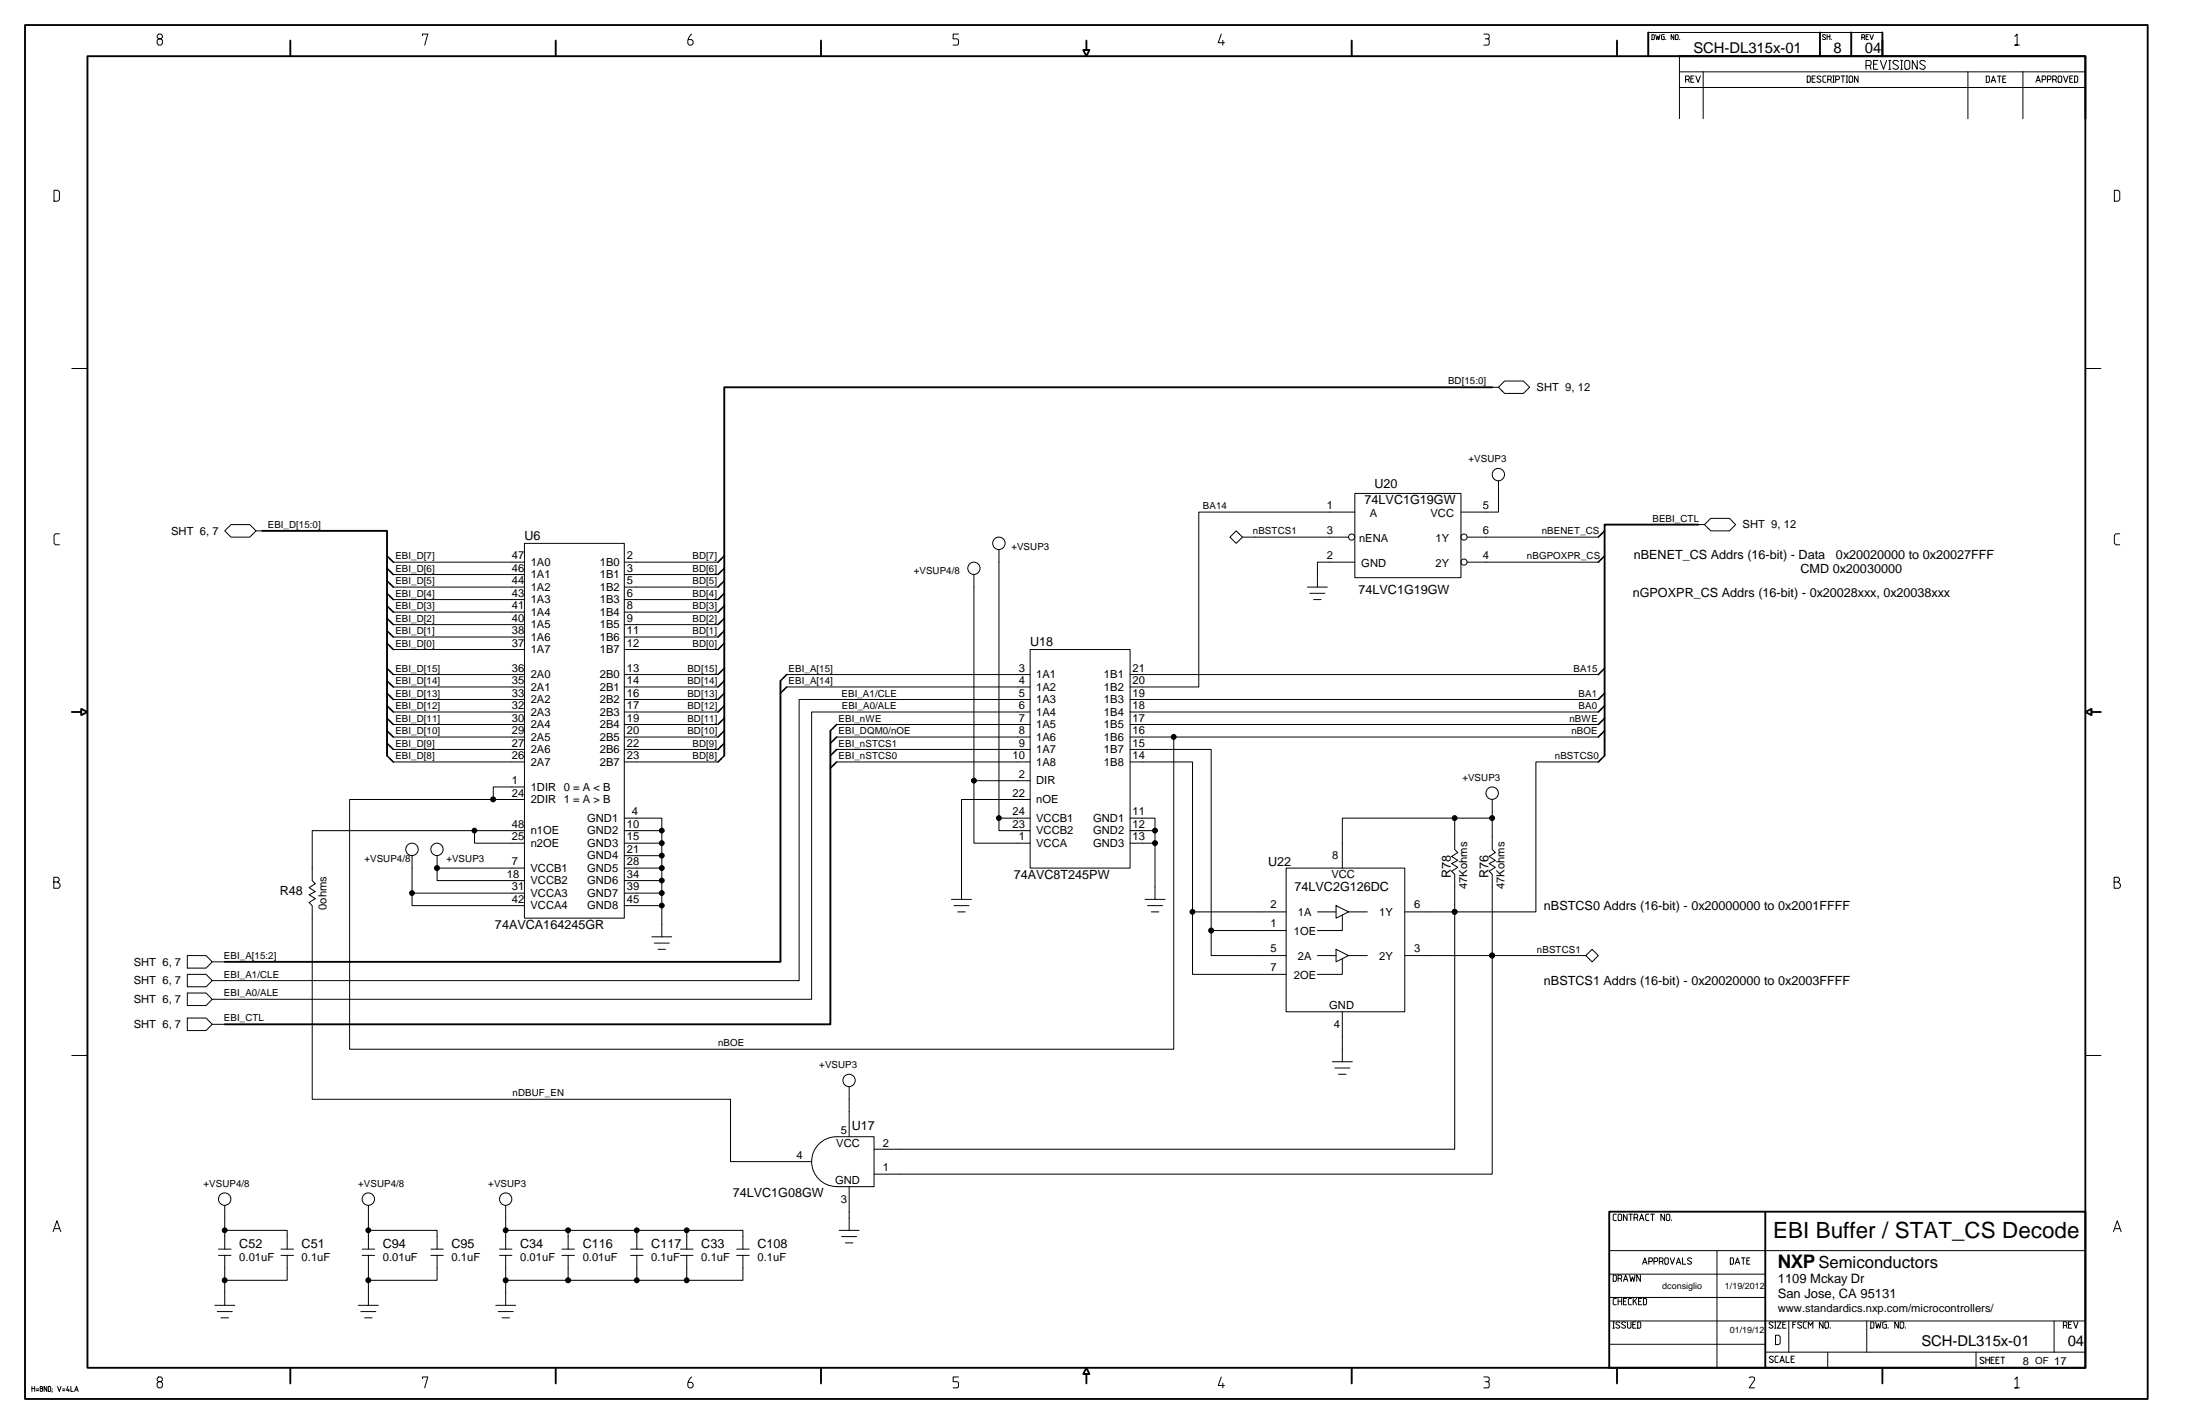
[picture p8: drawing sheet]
<svg xmlns="http://www.w3.org/2000/svg" width="432mm" height="279mm" viewBox="0 0 432 279" stroke-linecap="round" stroke-linejoin="round" font-family="sans-serif">
<g fill="none" stroke="#000" stroke-width=".2">
<path d="M31.1 6.7l-.3 .3v.3l.3 .3h.5l.3 .3v.6l-.3 .3h-.5l-.3-.3v-.6l.3-.3h.5l.3-.3v-.3l-.3-.3zM82.9 7v-.3h1.1l-.6 2.1M135.7 6.7a2.04 2.04 0 0 0-.7 1.8l.3 .3h.4l.3-.3v-.4l-.3-.3h-.6M188.1 6.7h-1v.9h.7l.3 .3-.1 .8-.9 .1M239.7 6.7l-.6 1.7h1.2M240 7.9v.9M291.2 6.7h.8a.55 .55 0 0 1 .2 .8l-.2 .1M291.5 7.6l.7 .1 .1 .8-.3 .3h-.8M324.2 6.8h.4l.1 .1v.7l-.1 .2h-.4zM325 6.8l.2 1 .2-.7 .2 .7 .2-1M326.6 6.8h-.4l-.1 .1 .1 .9h.4v-.6h-.1M326.9 7.7v.1"/>
<path d="M328.5 6.8v1l-.5-1v1M329 6.8l.4 .1v.7l-.2 .2-.4-.2v-.7zM329.6 11v12.3M329.6 17.2h79.7M329.6 14.1h79.7M329.7 7.7v.1M330.8 15.6h.6l.2-.1v-.4l-.2-.2h-.6v1.3M331.4 15.6l.2 .6M331.9 15.5h.4M332.5 14.9h-.6v1.3h.6M332.8 14.9l.5 1.3 .4-1.3M334.3 14.1v9.2"/>
<path d="M354.7 14.9h.5l.1 .2v.9l-.1 .2h-.5zM355.7 15.5h.4M356.3 14.9h-.6v1.3h.6M357.4 15.1a.47 .47 0 0 0-.8 .1l.7 .5v.3a.49 .49 0 0 1-.7 0M358.3 6.9l-.2-.1-.3 .1v.2l.5 .5-.2 .2-.4-.2M358.4 14.9h-.5l-.1 .2v.9l.1 .2h.5M358.6 6.8v1M358.6 7.2h.6M358.7 15.6h.6l.1-.1v-.4l-.1-.2h-.6v1.3M359.2 6.8v1M359.3 15.6l.1 .6M359.4 7.7v.1"/>
<path d="M359.7 14.9h.3M359.7 16.2h.3M359.9 14.9v1.3M360.3 15.6h.5l.2-.1v-.4l-.2-.2h-.5v1.3M361.4 14.9h.7M361.7 14.9v1.3M362.4 14.9h.2M362.4 16.2h.2M362.5 14.9v1.3M363.1 14.9h.4l.1 .2v.9l-.1 .2h-.4l-.2-.2v-.9zM364.7 14.9v1.3l-.7-1.3v1.3M365.4 7.3h.4l.2-.1-.2-.4h-.4v1"/>
<path d="M365.8 7.3l.2 .5M366.2 12.8h.8l.2-.2v-.5l-.2-.2h-.8v1.7M366.2 7.2h.4M366.7 6.8h-.5v1h.5M367 12.8l.2 .8M367 6.8l.3 1 .4-1M367.7 12.6h.6M368.6 11.9h-.9v1.7h.9M369.1 11.9l.6 1.7 .6-1.7M369.5 6.4h-46v4.6h46M370.7 13.6h.4M370.7 11.9h.4"/>
<path d="M370.9 11.9v1.7M372.6 12.1a.62 .62 0 0 0-1.1 .1l.1 .3 .9 .5 .1 .2-.1 .3a.7 .7 0 0 1-1-.2M373 13.6h.4M373 11.9h.4M373.2 11.9v1.7M374.1 11.9h.5l.2 .2v1.2l-.2 .3h-.5l-.3-.3v-1.2zM376.3 11.9v1.7l-1-1.7v1.7M377.9 12.1a.62 .62 0 0 0-1.1 .1l.1 .3 .9 .5 .1 .2-.1 .3a.68 .68 0 0 1-1-.2M386.2 14.1v9.2M389.8 14.9h.5l.2 .2v.9l-.2 .2h-.5zM390.8 16.2l.4-1.3 .5 1.3M391 15.8h.5"/>
<path d="M392 14.9h.7M392.4 14.9v1.3M393.1 15.5h.4M393.7 14.9h-.6v1.3h.6M395.5 7.2l.4-.5v2.1h-.4h.9M397 14.1v9.2M399.6 16.2l.4-1.3 .5 1.3M399.8 15.8h.5M400.8 15.6h.5l.2-.1v-.4l-.2-.2h-.5v1.3M401.8 15.6h.6l.1-.1v-.4l-.1-.2h-.6v1.3M402.9 15.6h.5l.2-.1v-.4l-.2-.2h-.5v1.3M403.4 15.6l.2 .6"/>
<path d="M404.1 14.9h.4l.2 .2v.9l-.2 .2h-.4l-.2-.2v-.9zM405 14.9l.4 1.3 .5-1.3M406.2 15.5h.5M406.8 14.9h-.6v1.3h.6M407.2 14.9h.4l.2 .2v.9l-.2 .2h-.4zM10.6 37.3h.8l.3 .4v1.5l-.3 .3h-.8zM415 37.3h.8l.3 .4v1.5l-.3 .3h-.8zM14.1 72.3h3.1M292.9 76h1.2M295.3 74.8h3.7l1.2 1.2-1.2 1.2h-3.7l-1.2-1.2zM409.3 72.3h3M265.9 96.8h20.8v16.5h-20.8z"/>
<path d="M294.1 94.4v6.1h-7.4M11.7 104.7h-.8l-.3 .4v1.5l.3 .3h.8M44.1 104.2l1.2-1.3h3.7l1.2 1.3-1.2 1.2h-3.7zM50.2 104.2h1.3M102.9 106.6h19.6v73.5h-19.6zM102.9 110.3h-25.7M102.9 112.7h-25.7M102.9 115.2h-25.7M102.9 117.6h-25.7M122.5 110.3h18.4M122.5 112.7h18.4M122.5 115.2h18.4"/>
<path d="M122.5 117.6h18.4M191.2 112.7v52.7h11M196.1 107.8v55.2h6.1M241.4 105.4l1.2-1.2 1.3 1.2-1.3 1.2zM243.9 105.4h20.8M256.6 115.2h3.9M257.1 116.4h2.9M257.8 117.6h1.5M265.9 100.5h-30.6v34.3h-13.5M265.9 110.3h-7.3v4.9M313.7 110.3h-25.7M313.7 105.4h-25.7"/>
<path d="M333.3 102.9h1.2M335.8 101.7h3.6l1.3 1.2-1.3 1.3h-3.6l-1.3-1.3zM416.1 104.7h-.8l-.3 .4v1.5l.3 .3h.8M102.9 120.1h-25.7M102.9 122.6h-25.7M102.9 125h-25.7M102.9 127.4h-25.7M102.9 132.4h-25.7M102.9 134.8h-25.7M102.9 137.2h-25.7M102.9 139.7h-25.7M122.5 120.1h18.4"/>
<path d="M122.5 122.6h18.4M122.5 125h18.4M122.5 127.4h18.4M122.5 132.4h18.4M122.5 134.8h18.4M122.5 137.2h18.4M122.5 139.7h18.4M202.2 127.4h19.6v42.9h-19.6zM202.2 137.2h-45.4v55.2h-115.1M202.2 139.7h-42.9v56.4h-117.6M202.2 132.4h-47.8M202.2 134.8h-47.8"/>
<path d="M221.8 132.4h91.9M221.8 137.2h91.9M221.8 139.7h91.9M102.9 154.4h-6.1v2.5M102.9 144.6h-25.7M102.9 142.2h-25.7M102.9 147h-25.7M102.9 149.5h-25.7M122.5 144.6h18.4M122.5 142.2h18.4M122.5 147h18.4M122.5 149.5h18.4"/>
<path d="M202.2 156.9h-13.5v19.6M202.2 144.6h-38M202.2 142.2h-38M202.2 147h-38M202.2 149.5h-38M202.2 153.2h-11M221.8 147h15.9v40.5h14.7M221.8 149.5h12.3v41.7h18.3M221.8 144.6h91.9M221.8 142.2h91.9M230.4 144.6v61.3h-161.8v-49h34.3M292.9 156.9v9.8l.6 .6-1.2 .7 1.2 .8-1.2 .6 1.2 .8-1.2 .7 .6 .7v58.8h-121.3"/>
<path d="M313.7 149.5h-12.2v29.4h-25.8M10.6 173.1h.7l.3-.4v-.3l-.3-.3h-.7v2.2h.9l.3-.3v-.5l-.5-.4M80.9 167.9v9.8h22M85.8 167.9v2.4M85.8 170.3v2.5h17.1M93.1 163v2.4h9.8M102.9 163h-41.6v9.8l.6 .6-1.2 .8 1.2 .7-1.2 .7 1.2 .7-1.2 .8 .6 .6v38h82.1v12.2h15.9M102.9 170.3h-17.1M102.9 175.2h-22M122.5 160.5h7.4v23.3M122.5 163h7.4M122.5 165.4h7.4"/>
<path d="M122.5 167.9h7.4M122.5 170.3h7.4M122.5 172.8h7.4M122.5 175.2h7.4M122.5 177.7h7.4M186.8 176.5h3.9M187.2 177.7h3M188 178.9h1.4M202.2 160.5h-6.1M221.8 160.5h4.9v16M221.8 163h4.9M221.8 165.4h4.9"/>
<path d="M224.7 176.5h4M225.2 177.7h3M226 178.9h1.4M234.1 178.9h18.3M252.4 170.3h23.3v28.2h-23.3zM258.6 178.9h3.6M262.2 177.7l2.5 1.2-2.5 1.2zM263.5 179.5v3.1h-4.9M264.7 178.9h3.7M285.5 160.5v6.2l.6 .6-1.2 .7 1.2 .8-1.2 .6 1.2 .8-1.2 .7 .6 .7v53.9h-113.9M292.9 160.5h-29.4v9.8M415 173.1h.7l.3-.4v-.3l-.3-.3h-.7v2.2h.9l.3-.3v-.5l-.5-.4"/>
<path d="M36.8 187.5h3.6l1.3 1.2-1.3 1.2h-3.6zM36.8 199.7h3.6l1.3 1.3-1.3 1.2h-3.6zM36.8 191.2h3.6l1.3 1.2-1.3 1.2h-3.6zM36.8 194.8h3.6l1.3 1.3-1.3 1.2h-3.6zM41.7 188.7h2.4M127.9 183.8h3.9M128.4 185h3M129.2 186.3h1.4M237.7 182.6h14.7M258.6 187.5h3.6M262.2 186.3l2.5 1.2-2.5 1.2zM263.5 198.5v9.8"/>
<path d="M263.5 188.1v3.1h-4.9M264.7 187.5h3.7M275.7 187.5h35.6M312.5 186.3l1.2 1.2-1.2 1.2-1.2-1.2zM14.1 207.1h3.1M41.7 201h2.4M166.7 213.2v9.8M261.5 208.3h3.9M262 209.5h2.9M262.7 210.8h1.5M409.3 207.1h3M44.1 236.5v8.6"/>
<path d="M72.3 236.5v4.9h13.5v3.7M99.3 236.5v8.6M164.2 223a4.9 4.9 0 0 0-4.9 4.9 4.9 4.9 0 0 0 4.9 4.9M164.2 223h7.4v9.8h-7.4M166.7 232.8v8.6M317.2 238.2h-.4l-.2 .2v.9l.2 .2h.4M317.8 238.2h.3l.2 .2v.9l-.2 .2h-.3l-.2-.2v-.9zM319.3 238.2v1.3l-.7-1.3v1.3M319.7 238.2h.7M320.1 238.2v1.3M320.7 238.9h.5l.2-.1v-.4l-.2-.2h-.5v1.3M321.2 238.9l.2 .6"/>
<path d="M321.8 239.5l.4-1.3 .4 1.3M321.9 239.1h.6M323.6 238.2h-.4l-.2 .2v.9l.2 .2h.4M324 238.2h.7M324.3 238.2v1.3M326.7 238.2v1.3l-.7-1.3v1.3M327.2 238.2h.4l.1 .2v.9l-.1 .2h-.4l-.2-.2v-.9zM328.1 239.4v.1M10.4 241.7l.8-2.2 .7 2.2M10.7 241.1h.9M42.2 256.1h3.9M42.7 257.3h2.9"/>
<path d="M42.9 245.1h2.4M42.9 246.3h2.4M43.4 258.6h1.5M44.1 246.3v4.9M44.1 241.4h12.3v3.7M55.1 246.3h2.5M55.1 245.1h2.5M56.4 246.3v4.9h-12.3v4.9M70.3 256.1h4M70.8 257.3h3M71.1 246.3h2.4M71.1 245.1h2.4"/>
<path d="M71.6 258.6h1.4M72.3 241.4v3.7M72.3 246.3v4.9M84.6 245.1h2.4M84.6 246.3h2.4M85.8 246.3v4.9h-13.5v4.9M97.3 256.1h3.9M97.8 257.3h2.9M98 245.1h2.5M98 246.3h2.5M98.5 258.6h1.5M99.3 246.3v4.9"/>
<path d="M99.3 241.4h46.5v3.7M110.3 245.1h2.4M110.3 246.3h2.4M111.5 241.4v3.7M111.5 246.3v4.9M123.8 245.1h2.4M123.8 246.3h2.4M125 241.4v3.7M125 246.3v4.9M133.6 245.1h2.4M133.6 246.3h2.4M134.8 241.4v3.7"/>
<path d="M134.8 246.3v4.9M144.6 245.1h2.4M144.6 246.3h2.4M145.8 246.3v4.9h-46.5v4.9M164.7 241.4h3.9M165.2 242.6h2.9M165.9 243.9h1.5M315.8 245.4h93.5M315.8 254.6h30.7M315.8 250h30.7M315.8 259.2h93.5M316.6 259.4h.3"/>
<path d="M316.6 250.2h.5l.1 .1v.9l-.1 .2h-.5zM316.7 259.4v1.2M317.2 254.8h-.4l-.2 .1v.9l.2 .2h.4M317.6 254.8v1.2M317.6 255.3h.7M317.6 250.9h.5l.2-.2v-.4l-.2-.1h-.5v1.2M317.9 259.5a.47 .47 0 0 0-.8 .1l.7 .6 .1 .1-.1 .2a.47 .47 0 0 1-.7-.1M318.1 250.9l.2 .5M318.3 254.8v1.2M318.6 255.3h.5M318.6 251.4l.5-1.2 .4 1.2M318.8 251h.5"/>
<path d="M319.1 259.5a.47 .47 0 0 0-.8 .1l.7 .6v.3a.49 .49 0 0 1-.7-.1M319.2 254.8h-.6v1.2h.6M319.4 259.4v1l.2 .2h.4l.1-.2v-1M319.8 250.2l.3 1.2 .3-.9 .3 .9 .2-1.2M320.2 254.8h-.4l-.2 .1v.9l.2 .2h.4M320.5 259.9h.4M320.5 254.8v1.2M320.8 255.2l.4 .8M321.1 259.4h-.6v1.2h.6M321.2 254.8l-.7 .7M321.4 259.4h.5l.1 .1v.9l-.1 .2h-.5zM321.6 255.3h.4"/>
<path d="M322 250.2v1.2l-.8-1.2v1.2M322.2 254.8h-.6v1.2h.6M322.4 248.1l.4-1.3 .5 1.3M322.6 254.8h.4l.2 .1v.9l-.2 .2h-.4zM322.6 247.7h.5M323.6 247.5h.5l.2-.1v-.4l-.2-.2h-.5v1.3M324.6 247.5h.6l.2-.1v-.4l-.2-.2h-.6v1.3M325.7 247.5h.5l.2-.1v-.4l-.2-.2h-.5v1.3M326.2 247.5l.2 .6M326.9 246.8h.4l.1 .2v.9l-.1 .2h-.4l-.2-.2v-.9zM327.8 246.8l.4 1.3 .5-1.3M329 248.1l.5-1.3 .4 1.3"/>
<path d="M329.2 247.7h.5M330.2 246.8v1.3h.7M332 247a.47 .47 0 0 0-.8 .1l.8 .7-.3 .3-.5-.2M337 245.4v23M339.6 246.8h.5l.1 .2v.9l-.1 .2h-.5zM340.6 248.1l.4-1.3 .5 1.3M340.7 247.7h.6M341.8 246.8h.7M342.2 246.8v1.3M342.9 247.4h.4M343.5 246.8h-.6v1.3h.6M348 259.5a.47 .47 0 0 0-.8 .1l.8 .7-.3 .3-.5-.2"/>
<path d="M348.3 259.4h.3M348.4 259.4v1.2M348.8 259.4h.8l-.8 1.2h.8M349.9 259.9h.5M350.5 259.4h-.6v1.2h.6M351.1 259.2v6.1M351.9 259.9h.4M352.5 259.4h-.6v1.2M353.6 259.5a.47 .47 0 0 0-.8 .1l.8 .7a.45 .45 0 0 1-.3 .3 .45 .45 0 0 1-.5-.2M354.6 259.4h-.5l-.2 .1v.9l.2 .2h.5M357.8 259.4v1.2l-.7-1.2v1.2M358.3 259.4h.4l.2 .1v.9l-.2 .2h-.4l-.1-.2v-.9z"/>
<path d="M366.4 259.2v6.1M367.2 259.4h.4l.2 .1v.9l-.2 .2h-.4zM368.1 259.4l.3 1.2 .3-.9 .3 .9 .2-1.2M370.2 259.4h-.5l-.2 .1v.9l.2 .2h.5v-.7h-.2M372.6 259.4v1.2l-.7-1.2v1.2M373.1 259.4h.4l.2 .1v.9l-.2 .2h-.4l-.2-.2v-.9zM403.2 259.2v6.1M406 259.9h.4M406.6 259.4h-.6v1.2h.6M407 259.4l.4 1.2 .5-1.2M414.8 241.7l.8-2.2 .7 2.2M415.1 241.1h.9"/>
<path d="M6.3 272v1M6.3 272.4h.5M6.8 272v1M7.1 272.9h.5M7.1 272.5h.5M8 272l-.1 .3 .4 .3-.1 .4h-.2l-.1-.4 .3-.2 .1-.2zM9.2 272v1l-.5-1v1M9.5 272l.4 .2v.7l-.1 .1h-.3zM10.2 272.9v.2M10.2 272.5v.1M11.3 272l.3 1 .4-1M12.3 272.9h.4"/>
<path d="M12.3 272.5h.4M13.3 272l-.2 .8h.5M13.5 272.6v.4M13.9 272v1h.5M14.6 273l.4-1 .3 1M14.8 272.7h.4M31.1 270.2l-.3 .3v.3l.3 .3h.5l.3 .3v.6l-.3 .3h-.5l-.3-.3v-.6l.3-.3h.5l.3-.3v-.3l-.3-.3zM82.9 270.5v-.3h1.1l-.6 2.1M135.7 270.2a2.03 2.03 0 0 0-.7 1.8l.3 .3h.4l.3-.3v-.4l-.3-.4h-.6M188.1 270.2h-1v.9h.7l.3 .3-.1 .8-.9 .1M239.7 270.2l-.6 1.6h1.2M240 271.4v.9"/>
<path d="M291.2 270.2h.8a.5 .5 0 0 1 .3 .4 .5 .5 0 0 1-.3 .5M291.5 271.1l.7 .1 .1 .8-.3 .3h-.8M315.8 263.8h30.7M316.6 260.6h.3M343.3 270.3l.3-.1h.5l.2 .1 .1 .2v.3l-1.1 1.5h1.1M346.5 265.3h62.8M348.1 266.3a.47 .47 0 0 0-.8 .1l.8 .7a.45 .45 0 0 1-.8 0M348.3 260.6h.3M348.5 262h.6l.3 .3v1.2l-.3 .3h-.6zM349 266.1h-.4l-.2 .2v.8l.2 .2h.4M349.3 267.3l.5-1.2 .4 1.2M349.5 267h.6"/>
<path d="M350.6 266.1v1.2h.6M351.6 266.6h.4M352.2 266.1h-.6v1.2h.6M354.9 260.6v-1.2l.5 .7 .4-.7v1.2M358.7 265.3v3.1M359.2 260.5v.1M370.6 260.5v.1M374 260.5v.1M387.8 265.3v3.1M389.4 266.5l-.5-.2-.3 .3 .7 .5 .1 .2-.1 .1a.47 .47 0 0 1-.7-.1M389.8 266.3v1.2M389.8 266.8h.7"/>
<path d="M390.5 266.3v1.2M390.8 266.8h.4M391.4 266.3h-.6v1.2h.6M391.8 266.8h.4M392.4 266.3h-.6v1.2h.6M392.7 266.3h.7M393.1 266.3v1.2M395.5 270.6l.4-.4v2.1h-.4h.9M405 260.1h.5l.2-.2v-.4l-.2-.1h-.5v1.2M405.5 260.1l.2 .5"/>
<circle cx="294.1" cy="93.1" r="1.21"/>
<circle cx="191.2" cy="111.5" r="1.21"/>
<circle cx="196.1" cy="106.6" r="1.22"/>
<circle cx="265.3" cy="105.4" r=".61"/>
<circle cx="287.3" cy="105.4" r=".61"/>
<circle cx="287.3" cy="110.3" r=".61"/>
<circle cx="292.9" cy="155.6" r="1.22"/>
<circle cx="80.9" cy="166.7" r="1.22"/>
<circle cx="85.8" cy="166.7" r="1.21"/>
<circle cx="166.6" cy="212" r="1.21"/>
<circle cx="44.1" cy="235.3" r="1.22"/>
<circle cx="72.3" cy="235.3" r="1.22"/>
<circle cx="99.2" cy="235.3" r="1.21"/>
</g>
<g fill="#000" stroke="#000" stroke-width=".2">
<circle cx="96.8" cy="156.8" r=".49"/>
<circle cx="191.2" cy="153.2" r=".48"/>
<circle cx="230.4" cy="144.6" r=".48"/>
<circle cx="80.9" cy="175.2" r=".48"/>
<circle cx="85.8" cy="170.3" r=".49"/>
<circle cx="93.1" cy="163" r=".48"/>
<circle cx="129.9" cy="167.9" r=".48"/>
<circle cx="129.9" cy="170.3" r=".48"/>
<circle cx="129.9" cy="165.4" r=".48"/>
<circle cx="129.9" cy="163" r=".48"/>
<circle cx="129.9" cy="175.2" r=".48"/>
<circle cx="129.9" cy="172.8" r=".48"/>
<circle cx="129.9" cy="177.7" r=".48"/>
<circle cx="196.1" cy="160.5" r=".48"/>
<circle cx="226.7" cy="163" r=".48"/>
<circle cx="226.7" cy="165.4" r=".48"/>
<circle cx="234.1" cy="178.9" r=".48"/>
<circle cx="285.5" cy="160.5" r=".48"/>
<circle cx="285.5" cy="178.9" r=".48"/>
<circle cx="292.9" cy="160.5" r=".48"/>
<circle cx="237.7" cy="182.6" r=".49"/>
<circle cx="292.9" cy="187.5" r=".48"/>
<circle cx="44.1" cy="251.2" r=".48"/>
<circle cx="44.1" cy="241.4" r=".48"/>
<circle cx="72.3" cy="251.2" r=".48"/>
<circle cx="72.3" cy="241.4" r=".48"/>
<circle cx="99.3" cy="251.2" r=".49"/>
<circle cx="99.3" cy="241.4" r=".48"/>
<circle cx="111.5" cy="251.2" r=".49"/>
<circle cx="111.5" cy="241.4" r=".48"/>
<circle cx="125" cy="251.2" r=".48"/>
<circle cx="125" cy="241.4" r=".48"/>
<circle cx="134.8" cy="251.2" r=".48"/>
<circle cx="134.8" cy="241.4" r=".48"/>
</g>
<g fill="none" stroke="#000" stroke-width=".37">
<path d="M4.9 4.9h416.6v269.6h-416.6zM17.2 11h392.1v257.4h-392.1zM57 8v3M109.1 8v3M161.1 8v3M213.2 8v1.8h-.6l.6 1.2 .6-1.2h-.6M265.3 8v3M317.4 8v3M323.5 6.4v4.6M329.6 11h79.7v12.3M357.2 6.4v4.6M363.3 6.4v4.6"/>
<path d="M369.5 6.4v4.6M292.9 76h-150.7v72.3M51.5 104.2h24.5v44.1M333.3 102.9h-18.4v45.4M14.1 139.7h1.8v.6l1.3-.6-1.3-.6v.6M153.2 133.6v55.1h-109.1M410.5 139.7v.6l-1.2-.6 1.2-.6v.6h1.8M163 143.4v57.6h-118.9M315.8 237.7h93.5v30.7h-93.5zM346.5 237.7v30.7M57 268.4v3M109.1 268.4v3"/>
<path d="M161.1 268.4v3M213.2 269.6h-.6l.6-1.2 .6 1.2h-.6v1.8M265.3 268.4v3M317.4 268.4v3M369.5 268.4v3"/>
</g>
<g fill="none" stroke="#000" stroke-width=".29">
<path d="M76 109.1l.6 .6M76 111.5l.6 .6M76 114l.6 .6M76 116.4l.6 .6M76 118.9l.6 .6M142.2 109.1l-.7 .6M142.2 111.5l-.7 .6M142.2 114l-.7 .6M142.2 116.4l-.7 .6M142.2 118.9l-.7 .6M314.9 104.2l-.6 .6M314.9 109.1l-.6 .6"/>
<path d="M76 121.3l.6 .6M76 123.8l.6 .6M76 126.2l.6 .6M76 131.1l.6 .6M76 133.6l.6 .6M76 136l.6 .6M76 138.5l.6 .6M142.2 121.3l-.7 .6M142.2 123.8l-.7 .6M142.2 126.2l-.7 .6M142.2 131.1l-.7 .6M142.2 133.6l-.7 .6"/>
<path d="M142.2 136l-.7 .6M142.2 138.5l-.7 .6M153.8 133l-.6 .6M153.8 135.4l-.6 .6M314.9 131.1l-.6 .6M314.9 136l-.6 .6M314.9 138.5l-.6 .6M76 140.9l.6 .6M76 143.4l.6 .6M76 145.8l.6 .6M76 148.3l.6 .6M142.2 140.9l-.7 .6"/>
<path d="M142.2 143.4l-.7 .6M142.2 145.8l-.7 .6M142.2 148.3l-.7 .6M163.6 150.1l-.6 .6M163.6 147.7l-.6 .6M163.6 145.2l-.6 .6M163.6 142.8l-.6 .6M314.9 140.9l-.6 .6M314.9 143.4l-.6 .6M314.9 148.3l-.6 .6"/>
</g>
<g fill="none" stroke="#000" stroke-width=".32">
<path d="M76.6 109.7l.6 .6M76.6 112.1l.6 .6M76.6 114.6l.6 .6M76.6 117l.6 .6M76.6 119.5l.6 .6M141.5 109.7l-.6 .6M141.5 112.1l-.6 .6M141.5 114.6l-.6 .6M141.5 117l-.6 .6M141.5 119.5l-.6 .6M314.3 104.8l-.6 .6M314.3 109.7l-.6 .6"/>
<path d="M76.6 121.9l.6 .7M76.6 124.4l.6 .6M76.6 126.8l.6 .6M76.6 131.7l.6 .7M76.6 134.2l.6 .6M76.6 136.6l.6 .6M76.6 139.1l.6 .6M141.5 121.9l-.6 .7M141.5 124.4l-.6 .6M141.5 126.8l-.6 .6M141.5 131.7l-.6 .7M141.5 134.2l-.6 .6"/>
<path d="M141.5 136.6l-.6 .6M141.5 139.1l-.6 .6M154.4 132.4l-.6 .6M154.4 134.8l-.6 .6M314.3 131.7l-.6 .7M314.3 136.6l-.6 .6M314.3 139.1l-.6 .6M76.6 141.5l.6 .7M76.6 144l.6 .6M76.6 146.4l.6 .6M76.6 148.9l.6 .6M141.5 141.5l-.6 .7"/>
<path d="M141.5 144l-.6 .6M141.5 146.4l-.6 .6M141.5 148.9l-.6 .6M164.2 149.5l-.6 .6M164.2 147l-.6 .7M164.2 144.6l-.6 .6M164.2 142.2l-.6 .6M314.3 141.5l-.6 .7M314.3 144l-.6 .6M314.3 148.9l-.6 .6"/>
</g>
<text font-size="4.4" x="348" y="243">EBI Buffer / STAT_CS Decode</text>
<text font-size="3.7" x="348.9" y="248.7">NXP</text>
<text font-size="3.3" x="356.9" y="248.8">Semiconductors</text>
<g font-size="2.9">
<text x="332.4" y="10.5">SCH-DL315x-01</text>
<text x="359.9" y="10.5">8</text>
<text x="366" y="10.5">04</text>
<text x="377.1" y="264.1">SCH-DL315x-01</text>
<text x="405.8" y="264.1">04</text>
</g>
<g font-size="2.5">
<text x="269.7" y="95.8">U20</text>
<text x="267.8" y="98.8">74LVC1G19GW</text>
<text x="102.9" y="106">U6</text>
<text x="320.7" y="109.6">nBENET_CS Addrs (16-bit) - Data</text>
<text x="353.4" y="112.5">CMD 0x20030000</text>
<text x="360.4" y="109.6">0x20020000 to 0x20027FFF</text>
<text x="266.6" y="116.6">74LVC1G19GW</text>
<text x="320.5" y="117.2">nGPOXPR_CS Addrs (16-bit) - 0x20028xxx, 0x20038xxx</text>
<text x="202.2" y="126.8">U18</text>
<text x="199" y="172.6">74AVC8T245PW</text>
<text x="248.9" y="169.9">U22</text>
<text x="284.8" y="172.3" transform="rotate(-90 284.8 172.3)">R78</text>
<text x="292.1" y="172.3" transform="rotate(-90 292.1 172.3)">R76</text>
<text x="54.9" y="175.7">R48</text>
<text x="254.1" y="174.8">74LVC2G126DC</text>
<text x="303" y="178.5">nBSTCS0 Addrs (16-bit) - 0x20000000 to 0x2001FFFF</text>
<text x="97.2" y="182.4">74AVCA164245GR</text>
<text x="303" y="193.2">nBSTCS1 Addrs (16-bit) - 0x20020000 to 0x2003FFFF</text>
<text x="167.2" y="221.7">U17</text>
<text x="143.8" y="234.9">74LVC1G08GW</text>
<text x="47" y="244.9">C52</text>
<text x="59.2" y="244.9">C51</text>
<text x="75.1" y="244.9">C94</text>
<text x="88.6" y="244.9">C95</text>
<text x="102.1" y="244.9">C34</text>
<text x="114.4" y="244.9">C116</text>
<text x="127.8" y="244.9">C117</text>
<text x="137.6" y="244.9">C33</text>
<text x="148.7" y="244.9">C108</text>
<text x="348.9" y="251.8">1109 Mckay Dr</text>
<text x="348.9" y="254.7">San Jose, CA 95131</text>
</g>
<g font-size="2.2">
<text x="301.6" y="76.7">SHT 9, 12</text>
<text x="260.4" y="99.8">1</text>
<text x="268.9" y="101.4">A</text>
<text x="280.8" y="101.4">VCC</text>
<text x="291" y="99.8">5</text>
<text x="33.6" y="104.9">SHT 6, 7</text>
<text x="260.4" y="104.7">3</text>
<text x="266.7" y="106.3">nENA</text>
<text x="281.7" y="106.3">1Y</text>
<text x="291" y="104.7">6</text>
<text x="342" y="103.7">SHT 9, 12</text>
<text x="100.5" y="112.2">46</text>
<text x="100.5" y="109.7">47</text>
<text x="104.2" y="111">1A0</text>
<text x="104.2" y="113.5">1A1</text>
<text x="117.7" y="113.5">1B1</text>
<text x="117.7" y="111">1B0</text>
<text x="123" y="112.2">3</text>
<text x="123" y="109.7">2</text>
<text x="260.4" y="109.6">2</text>
<text x="267.2" y="111.2">GND</text>
<text x="281.7" y="111.2">2Y</text>
<text x="291" y="109.6">4</text>
<text x="100.5" y="119.6">41</text>
<text x="100.5" y="117.1">43</text>
<text x="100.5" y="114.7">44</text>
<text x="104.2" y="115.9">1A2</text>
<text x="104.2" y="118.4">1A3</text>
<text x="117.7" y="118.4">1B3</text>
<text x="117.7" y="115.9">1B2</text>
<text x="123" y="119.6">8</text>
<text x="123" y="117.1">6</text>
<text x="123" y="114.7">5</text>
<text x="100.5" y="124.5">38</text>
<text x="100.5" y="122">40</text>
<text x="104.2" y="125.7">1A6</text>
<text x="104.2" y="123.3">1A5</text>
<text x="104.2" y="120.8">1A4</text>
<text x="117.7" y="120.8">1B4</text>
<text x="117.7" y="123.3">1B5</text>
<text x="117.7" y="125.7">1B6</text>
<text x="123" y="124.5">11</text>
<text x="123" y="122">9</text>
<text x="100.5" y="131.8">36</text>
<text x="100.5" y="126.9">37</text>
<text x="104.2" y="128.2">1A7</text>
<text x="117.7" y="128.2">1B7</text>
<text x="123" y="131.8">13</text>
<text x="123" y="126.9">12</text>
<text x="200" y="131.8">3</text>
<text x="222.3" y="131.8">21</text>
<text x="100.5" y="136.7">33</text>
<text x="100.5" y="134.3">35</text>
<text x="104.2" y="138">2A2</text>
<text x="104.2" y="135.5">2A1</text>
<text x="104.2" y="133.1">2A0</text>
<text x="117.7" y="133.1">2B0</text>
<text x="117.7" y="135.5">2B1</text>
<text x="117.7" y="138">2B2</text>
<text x="123" y="136.7">16</text>
<text x="123" y="134.3">14</text>
<text x="200" y="136.7">5</text>
<text x="200" y="134.3">4</text>
<text x="203.4" y="133.1">1A1</text>
<text x="203.4" y="135.5">1A2</text>
<text x="203.4" y="138">1A3</text>
<text x="216.7" y="138">1B3</text>
<text x="216.7" y="135.5">1B2</text>
<text x="216.7" y="133.1">1B1</text>
<text x="222.3" y="136.7">19</text>
<text x="222.3" y="134.3">20</text>
<text x="100.5" y="141.6">30</text>
<text x="100.5" y="139.2">32</text>
<text x="104.2" y="142.9">2A4</text>
<text x="104.2" y="140.4">2A3</text>
<text x="117.7" y="140.4">2B3</text>
<text x="117.7" y="142.9">2B4</text>
<text x="123" y="141.6">19</text>
<text x="123" y="139.2">17</text>
<text x="200" y="141.6">7</text>
<text x="200" y="139.2">6</text>
<text x="203.4" y="140.4">1A4</text>
<text x="203.4" y="142.9">1A5</text>
<text x="216.7" y="142.9">1B5</text>
<text x="216.7" y="140.4">1B4</text>
<text x="222.3" y="141.6">17</text>
<text x="222.3" y="139.2">18</text>
<text x="100.5" y="149">26</text>
<text x="100.5" y="146.5">27</text>
<text x="100.5" y="144.1">29</text>
<text x="104.2" y="145.3">2A5</text>
<text x="104.2" y="147.8">2A6</text>
<text x="117.7" y="147.8">2B6</text>
<text x="117.7" y="145.3">2B5</text>
<text x="123" y="149">23</text>
<text x="123" y="146.5">22</text>
<text x="123" y="144.1">20</text>
<text x="198.7" y="149">10</text>
<text x="200" y="146.5">9</text>
<text x="200" y="144.1">8</text>
<text x="203.4" y="147.8">1A7</text>
<text x="203.4" y="145.3">1A6</text>
<text x="216.7" y="145.3">1B6</text>
<text x="216.7" y="147.8">1B7</text>
<text x="222.3" y="149">14</text>
<text x="222.3" y="146.5">15</text>
<text x="222.3" y="144.1">16</text>
<text x="100.5" y="153.9">1</text>
<text x="104.2" y="155.1">1DIR 0 = A &lt; B</text>
<text x="104.2" y="150.2">2A7</text>
<text x="117.7" y="150.2">2B7</text>
<text x="200" y="152.7">2</text>
<text x="203.4" y="153.9">DIR</text>
<text x="203.4" y="150.2">1A8</text>
<text x="216.7" y="150.2">1B8</text>
<text x="100.5" y="156.3">24</text>
<text x="104.2" y="157.6">2DIR 1 = A &gt; B</text>
<text x="115.2" y="161.2">GND1</text>
<text x="124" y="160">4</text>
<text x="198.7" y="160">24</text>
<text x="198.7" y="156.3">22</text>
<text x="203.4" y="157.6">nOE</text>
<text x="203.4" y="161.2">VCCB1</text>
<text x="214.5" y="161.2">GND1</text>
<text x="222.3" y="160">11</text>
<text x="100.5" y="164.9">25</text>
<text x="100.5" y="162.5">48</text>
<text x="104.2" y="166.2">n2OE</text>
<text x="104.2" y="163.7">n1OE</text>
<text x="115.2" y="166.2">GND3</text>
<text x="115.2" y="163.7">GND2</text>
<text x="123" y="167.4">21</text>
<text x="123" y="164.9">15</text>
<text x="123" y="162.5">10</text>
<text x="198.7" y="162.5">23</text>
<text x="200" y="164.9">1</text>
<text x="203.4" y="163.7">VCCB2</text>
<text x="203.4" y="166.2">VCCA</text>
<text x="214.5" y="166.2">GND3</text>
<text x="214.5" y="163.7">GND2</text>
<text x="222.3" y="164.9">13</text>
<text x="222.3" y="162.5">12</text>
<text x="99.5" y="172.3">18</text>
<text x="100.5" y="169.8">7</text>
<text x="104.1" y="171">VCCB1</text>
<text x="104.1" y="173.5">VCCB2</text>
<text x="115.2" y="168.6">GND4</text>
<text x="115.2" y="171">GND5</text>
<text x="115.2" y="173.5">GND6</text>
<text x="123" y="172.3">34</text>
<text x="123" y="169.8">28</text>
<text x="261.3" y="172.3">VCC</text>
<text x="261.5" y="168.6">8</text>
<text x="64.1" y="178.5" transform="rotate(-90 64.1 178.5)">0ohms</text>
<text x="100.5" y="177.2">42</text>
<text x="100.5" y="174.7">31</text>
<text x="104.1" y="176">VCCA3</text>
<text x="104.1" y="178.4">VCCA4</text>
<text x="115.2" y="176">GND7</text>
<text x="115.2" y="178.4">GND8</text>
<text x="123" y="177.2">45</text>
<text x="123" y="174.7">39</text>
<text x="249.4" y="178.2">2</text>
<text x="254.8" y="179.8">1A</text>
<text x="270.7" y="179.8">1Y</text>
<text x="277.6" y="178.2">6</text>
<text x="288" y="174.4" transform="rotate(-90 288 174.4)">47Kohms</text>
<text x="295.3" y="174.4" transform="rotate(-90 295.3 174.4)">47Kohms</text>
<text x="249.4" y="181.9">1</text>
<text x="253.9" y="183.5">1OE</text>
<text x="26.2" y="189.4">SHT 6, 7</text>
<text x="249.4" y="186.8">5</text>
<text x="249.4" y="190.5">7</text>
<text x="254.8" y="188.4">2A</text>
<text x="270.7" y="188.4">2Y</text>
<text x="277.6" y="186.8">3</text>
<text x="26.2" y="193.1">SHT 6, 7</text>
<text x="26.2" y="196.8">SHT 6, 7</text>
<text x="253.9" y="192.1">2OE</text>
<text x="26.2" y="201.7">SHT 6, 7</text>
<text x="260.9" y="198">GND</text>
<text x="261.8" y="201.7">4</text>
<text x="156.4" y="227.4">4</text>
<text x="164.1" y="225">VCC</text>
<text x="165" y="222.5">5</text>
<text x="173.3" y="225">2</text>
<text x="163.9" y="232.3">GND</text>
<text x="173.3" y="229.8">1</text>
<text x="165" y="236">3</text>
<text x="47" y="247.5">0.01uF</text>
<text x="59.2" y="247.5">0.1uF</text>
<text x="75.1" y="247.5">0.01uF</text>
<text x="88.6" y="247.5">0.1uF</text>
<text x="102.1" y="247.5">0.01uF</text>
<text x="114.4" y="247.5">0.01uF</text>
<text x="127.8" y="247.5">0.1uF</text>
<text x="137.6" y="247.5">0.1uF</text>
<text x="148.7" y="247.5">0.1uF</text>
<text x="348.9" y="257.5">www.standardics.nxp.com/microcontrollers/</text>
<text x="397" y="267.7">8</text>
<text x="403.2" y="267.7">17</text>
</g>
<g font-size="1.9">
<text x="284.2" y="75.4">BD[15:0]</text>
<text x="288.2" y="90.7">+VSUP3</text>
<text x="236.1" y="99.9">BA14</text>
<text x="52.6" y="103.6">EBI_D[15:0]</text>
<text x="198.5" y="107.8">+VSUP3</text>
<text x="245.9" y="104.8">nBSTCS1</text>
<text x="302.6" y="104.8">nBENET_CS</text>
<text x="324.3" y="102.4">BEBI_CTL</text>
<text x="77.6" y="109.7">EBI_D[7]</text>
<text x="77.6" y="112.2">EBI_D[6]</text>
<text x="135.9" y="109.7">BD[7]</text>
<text x="135.9" y="112.2">BD[6]</text>
<text x="179.3" y="112.7">+VSUP4/8</text>
<text x="299.7" y="109.7">nBGPOXPR_CS</text>
<text x="77.6" y="114.6">EBI_D[5]</text>
<text x="77.6" y="117.1">EBI_D[4]</text>
<text x="77.6" y="119.5">EBI_D[3]</text>
<text x="135.9" y="114.6">BD[5]</text>
<text x="135.9" y="117.1">BD[4]</text>
<text x="135.9" y="119.5">BD[3]</text>
<text x="77.6" y="122">EBI_D[2]</text>
<text x="77.6" y="124.4">EBI_D[1]</text>
<text x="135.9" y="122">BD[2]</text>
<text x="135.9" y="124.4">BD[1]</text>
<text x="77.6" y="126.9">EBI_D[0]</text>
<text x="77.6" y="131.8">EBI_D[15]</text>
<text x="134.9" y="131.8">BD[15]</text>
<text x="135.9" y="126.9">BD[0]</text>
<text x="154.8" y="131.8">EBI_A[15]</text>
<text x="308.8" y="131.8">BA15</text>
<text x="77.6" y="134.2">EBI_D[14]</text>
<text x="77.6" y="136.7">EBI_D[13]</text>
<text x="134.9" y="134.2">BD[14]</text>
<text x="134.9" y="136.7">BD[13]</text>
<text x="154.8" y="134.2">EBI_A[14]</text>
<text x="165.2" y="136.7">EBI_A1/CLE</text>
<text x="309.8" y="136.7">BA1</text>
<text x="77.6" y="139.1">EBI_D[12]</text>
<text x="77.6" y="141.6">EBI_D[11]</text>
<text x="134.9" y="139.1">BD[12]</text>
<text x="134.9" y="141.6">BD[11]</text>
<text x="164.6" y="141.6">EBI_nWE</text>
<text x="165.2" y="139.1">EBI_A0/ALE</text>
<text x="308" y="141.6">nBWE</text>
<text x="309.8" y="139.1">BA0</text>
<text x="77.6" y="144">EBI_D[10]</text>
<text x="77.6" y="146.5">EBI_D[9]</text>
<text x="77.6" y="148.9">EBI_D[8]</text>
<text x="134.9" y="144">BD[10]</text>
<text x="135.9" y="146.5">BD[9]</text>
<text x="135.9" y="148.9">BD[8]</text>
<text x="164.6" y="148.9">EBI_nSTCS0</text>
<text x="164.6" y="146.5">EBI_nSTCS1</text>
<text x="164.6" y="144">EBI_DQM0/nOE</text>
<text x="305.2" y="148.9">nBSTCS0</text>
<text x="308.4" y="144">nBOE</text>
<text x="287" y="153.2">+VSUP3</text>
<text x="71.5" y="169.1">+VSUP4/8</text>
<text x="87.6" y="169">+VSUP3</text>
<text x="44" y="188.2">EBI_A[15:2]</text>
<text x="44" y="191.8">EBI_A1/CLE</text>
<text x="301.7" y="186.9">nBSTCS1</text>
<text x="44" y="195.5">EBI_A0/ALE</text>
<text x="44" y="200.4">EBI_CTL</text>
<text x="140.9" y="205.3">nBOE</text>
<text x="160.8" y="209.5">+VSUP3</text>
<text x="100.6" y="215.1">nDBUF_EN</text>
<text x="39.9" y="232.8">+VSUP4/8</text>
<text x="70.3" y="232.8">+VSUP4/8</text>
<text x="95.8" y="232.8">+VSUP3</text>
<text x="399.5" y="267.7">OF</text>
</g>
<g font-size="1.7">
<text x="326.3" y="253">dconsiglio</text>
<text x="338.6" y="253">1/19/2012</text>
<text x="339.5" y="261.6">01/19/12</text>
</g>
</svg>
